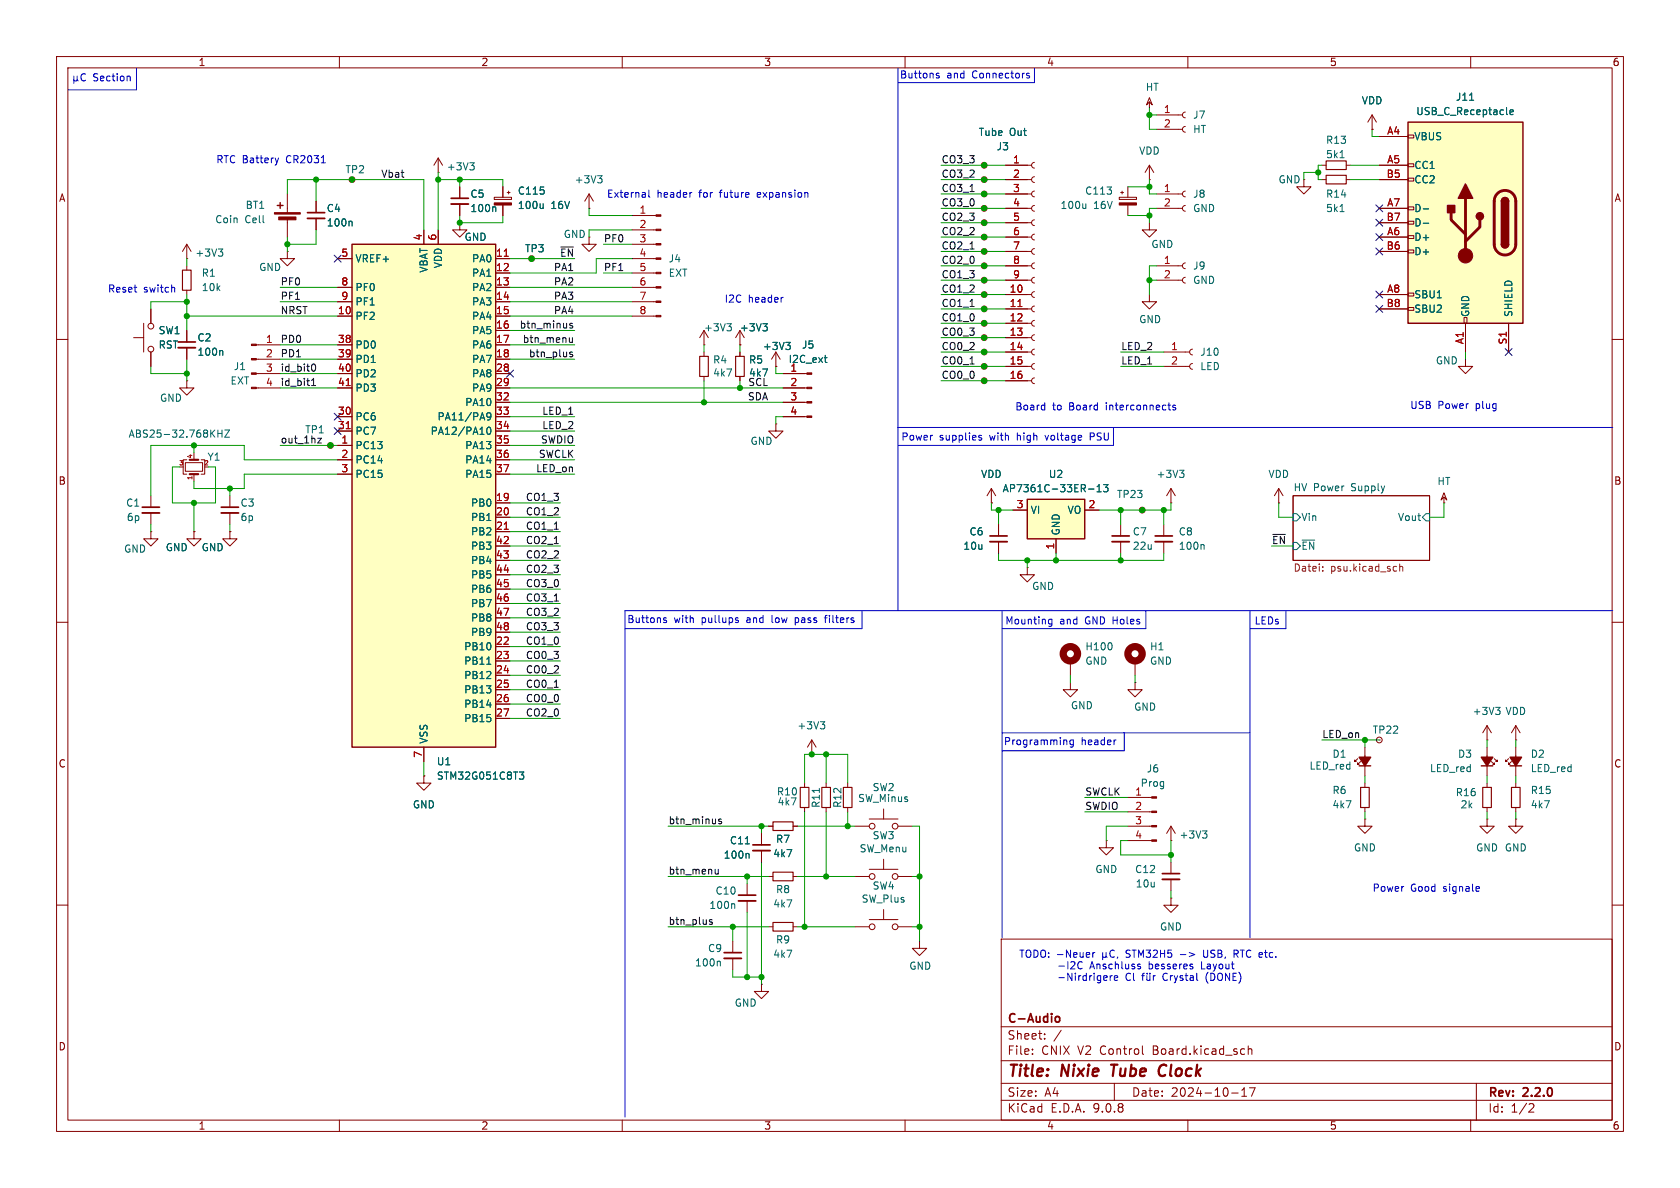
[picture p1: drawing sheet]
<svg xmlns="http://www.w3.org/2000/svg" width="297mm" height="210mm" viewBox="0 0 297 210" stroke-linecap="round" stroke-linejoin="round" font-family="sans-serif">
<g fill="none" stroke="#840000" stroke-width=".18">
<path d="M10 10h277v190h-277zM12 12h273v186h-273zM60 10v2M110 10v2M160 10v2M210 10v2M260 10v2M62.2 31.8h.1M77.5 30.5h.1M77.5 27.9l-.8 1.3M77.5 27.9l.7 1.3M77.5 27.9v2.6"/>
<path d="M81.3 39.4v1.2h1.2l-1.2 1.3-1.3-1.3h1.3M81.3 39.4h.1M81.3 33v2.1M81.3 36.1v2M87.4 34.9h3v.4h-3zM88.9 33v1.9M88.9 36.2v1.9M89.7 34h.5M89.9 33.8v.5M94 45.7h.1M203.2 52.1v1.2h1.3l-1.3 1.3-1.3-1.3h1.3M10 60h2"/>
<path d="M137.2 74.9v1.3h1.2l-1.2 1.3-1.3-1.3h1.3M137.2 74.9h.1M285 60h2M175.3 88.9h.1M175.3 86.4l-.8 1.2M175.3 86.4l.7 1.2M175.3 86.4v2.5M176.5 92.7v2M176.5 95.8v2M228.6 87.6h24.1v11.5h-24.1zM10 110h2M181.6 100.3v1.3h1.3l-1.3 1.3-1.3-1.3h1.3"/>
<path d="M181.6 100.3h.1M285 110h2M10 160h2M177 166h108v32h-108zM285 160h2M60 198v2M110 198v2M160 198v2M177 194.5h108M177 191.5h108M177 187.5h108M177 181.5h108"/>
<path d="M182.5 186.3v.1M182.5 185.5v.1M184.7 183.6v.1M184.7 182.8v.1M187.6 182.1l-1.3 2M197 191.5v3M202 184.9v1.3l.2 .2M210 198v2M217.7 193.2h1.2M219.5 193.8h.9M219.5 192.7l.5-.4v1.5M220.7 184.9v1.5"/>
<path d="M220.7 185.5l.2-.1 .3 .1 .1 .9M220.9 192.3h1l-.7 1.5M260 198v2M261 191.5v6.5M270.5 195.1l.5 .1 .2 .3-1 1.1h1"/>
<circle cx="62.2" cy="31.8" r=".51"/>
<circle cx="94" cy="45.7" r=".51"/>
</g>
<path d="M196.4 188.2h1.2M197 188.2l-.3 2M205 189.9a.68 .68 0 0 0 .9 .2M205.8 188.2a.77 .77 0 0 0-.8 .5" fill="none" stroke="#840000" stroke-width=".4"/>
<path d="M79.8 35.1h3M175 94.7h3.1M186.7 179.8l.4-.1 .2 .3v.4l-.1 .2h-.5" fill="none" stroke="#840000" stroke-width=".3"/>
<path d="M83 28.8h.8l-.4 .5M83.6 29.3l.2 .2v.3l-.2 .2M87.5 36.6l.1 .1v.7M96 36v.9M96 36.7l-.2 .2M228.6 90.8h.6l.7 .6-.7 .7h-.6zM230.2 95.5h2.2M252.1 90.8h.6v1.3h-.6l-.6-.7z" fill="none" stroke="#006464" stroke-width=".18"/>
<path d="M247.4 99.7v1.3M233.8 100.8v.2M233.8 100.2v.1M247.4 100.2l.2-.1 .3 .1 .1 .8" fill="none" stroke="#725600" stroke-width=".18"/>
<path d="M87.4 35.9h3v.3h-3z" fill="#840000" stroke="#840000" stroke-width=".18"/>
<path d="M79.8 36.1h3M175 95.8h3.1" fill="none" stroke="#840000" stroke-width=".33"/>
<path d="M181.6 88.3h10.2v7h-10.2z" fill="#ffffc2"/>
<path d="M181.6 88.3h10.2v7h-10.2z" fill="none" stroke="#840000" stroke-width=".25"/>
<g fill="none" stroke="#840000" stroke-width=".18">
<path d="M203.2 17.3l.5 1.2-.5-.5-.5 .5zM203.2 18v1.1M209.5 19.8l-.3 .2-.2 .3 .2 .4 .3 .1M174 34.3h.1M174 36.8h.1M203.2 31.8h.1M203.2 29.2l-.8 1.3M203.2 29.2l.8 1.3M203.2 29.2v2.6M204.5 20.3h4.5M204.5 22.9h4.5M204.5 34.3h4.5"/>
<path d="M204.5 36.8h4.5M209.5 22.4l-.3 .1-.2 .4 .2 .3 .3 .2M209.5 33.8l-.3 .1-.2 .4 .2 .3 .3 .2M209.5 36.3l-.3 .2-.2 .3 .2 .4 .3 .1M230.5 31.8v1.2h1.3l-1.3 1.3-1.3-1.3h1.3M230.5 31.8h.1M233.7 29.2h.7M233.7 31.8h.7M238 29.2h.8M238 31.8h.8M23.6 59.7h1.8M25.4 57.2v5"/>
<path d="M26.7 54.6v2.6M33 58.4v2.1M26.7 62.2v2.6M33 67.3v1.3h1.3l-1.3 1.3-1.3-1.3h1.3M33 67.3h.1M33 61.5v2M45.3 61h4.2M45.3 63.5h4.2M45.3 66h4.2M45.3 68.6h4.2M58.4 78.7h.1M26.7 94v1.3h-1.3l1.3 1.2 1.2-1.2h-1.2"/>
<path d="M26.7 94h.1M26.7 87.6v2.1M26.7 90.7v2M32.8 81.8h3v1.5h-3zM33 81.3h-.6v2.5h.6M34.3 94v1.3h1.3l-1.3 1.2-1.3-1.2h1.3M34.3 94h.1M34.3 80v1.3M34.3 83.8v1.3M35.6 81.3h.6v2.5h-.6M40.6 94v1.3h1.3l-1.3 1.2-1.2-1.2h1.2M40.6 94h.1"/>
<path d="M40.6 87.6v2.1M40.6 90.7v2M179.1 90.2h2.5M186.7 95.3v2.5M191.8 90.2h2.5M198.1 92.7v2M198.1 95.8v2M201.9 90.2h.1M205.7 92.7v2M205.7 95.8v2M142.2 138.4v.8M143.5 133.4h.1"/>
<path d="M143.5 130.8l-.8 1.3M143.5 130.8l.8 1.3M143.5 130.8v2.6M146 138.4v.8M149.9 138.4v.8M132.1 156.2v2M132.1 159.3v2M134.6 147.3v2.1M134.6 150.4v2M135.9 146.1h.8M135.9 154.9h.8M140.2 146.1h.8"/>
<path d="M140.2 154.9h.8M142.2 142.7v.8M146 142.7v.8M149.9 142.7v.8M151.1 146.1h2.6M151.1 154.9h2.6M153.7 144.8h5M153.7 153.7h5M156.2 143v1.8M156.2 151.9v1.8M158.7 146.1h2.6M158.7 154.9h2.6"/>
<path d="M151.1 163.8h2.6M153.7 162.6h5M156.2 160.8v1.8M158.7 163.8h2.6"/>
<circle cx="174" cy="36.8" r=".51"/>
<circle cx="174" cy="34.3" r=".51"/>
<circle cx="26.7" cy="57.7" r=".51"/>
<circle cx="26.7" cy="61.7" r=".51"/>
<circle cx="58.4" cy="78.7" r=".51"/>
<circle cx="201.9" cy="90.2" r=".51"/>
<circle cx="154.2" cy="146.1" r=".51"/>
<circle cx="154.2" cy="154.9" r=".51"/>
<circle cx="158.2" cy="146.1" r=".51"/>
<circle cx="158.2" cy="154.9" r=".51"/>
<circle cx="154.2" cy="163.8" r=".51"/>
<circle cx="158.2" cy="163.8" r=".51"/>
</g>
<g fill="none" stroke="#006464" stroke-width=".18">
<path d="M236.9 27.9h.7M236.9 37.4h.7M38.5 76v1.3M38.5 76.6h.7M39.2 62l.2 .1v.7M39.2 76v1.3M39.7 76h.9l-.9 1.3h.9M192.4 86.5h1M193.9 86.9h.8M193.9 86l.4-.3v1.2M195.1 85.7h.8l-.4 .5 .3 .1v.5l-.2 .1-.5-.1M212.7 96.3l.2 .1v.7"/>
<path d="M144.9 139.4v.7M145 127.6h.8l-.4 .5M145.6 128.1l.2 .2v.3l-.2 .2M129.7 159.8l.2 .1v.7M131.8 149.2h.7M132.2 150.9l.2 .1v.7"/>
</g>
<path d="M31.5 60.5h3M25.1 89.7h3.1M39.1 89.7h3.1M196.6 94.7h3M204.2 94.7h3.1M130.6 158.2h3M133.1 149.4h3" fill="none" stroke="#840000" stroke-width=".3"/>
<path d="M31.5 61.5h3M25.1 90.7h3.1M39.1 90.7h3.1M196.6 95.8h3M204.2 95.8h3.1M130.6 159.3h3M133.1 150.4h3" fill="none" stroke="#840000" stroke-width=".33"/>
<path d="M234.4 28.4h3.6v1.6h-3.6zM234.4 31h3.6v1.5h-3.6zM141.5 139.2h1.5v3.5h-1.5zM145.3 139.2h1.5v3.5h-1.5zM149.1 139.2h1.5v3.5h-1.5zM136.7 154.2h3.5v1.5h-3.5zM136.7 145.3h3.5v1.5h-3.5z" fill="none" stroke="#840000" stroke-width=".2"/>
<path d="M33.5 83.8h1.6M33.5 81.3h1.6" fill="none" stroke="#840000" stroke-width=".38"/>
<g fill="#840000" stroke="#840000" stroke-width=".18">
<path d="M44.4 60.8h.9v.3h-.9z"/>
<path d="M44.4 63.4h.9v.2h-.9z"/>
<path d="M44.4 65.9h.9v.3h-.9z"/>
<path d="M44.4 68.5h.9v.2h-.9z"/>
</g>
<path d="M62.2 43.2h25.4v88.9h-25.4z" fill="#ffffc2"/>
<path d="M62.2 43.2h25.4v88.9h-25.4z" fill="none" stroke="#840000" stroke-width=".25"/>
<g fill="none" stroke="#840000" stroke-width=".18">
<path d="M174 39.4h.1M177.8 29.2h4.6M177.8 31.8h4.6M177.8 34.3h4.6M177.8 36.8h4.6M177.8 39.4h4.6M182.9 28.7l-.4 .2-.1 .3 .1 .4 .4 .1M182.9 31.2l-.4 .2-.1 .4 .1 .3 .4 .2M182.9 33.8l-.4 .1-.1 .4 .1 .3 .4 .2M182.9 36.3l-.4 .2-.1 .3 .1 .4 .4 .1M182.9 38.9l-.4 .1-.1 .4 .1 .3 .4 .2M203.2 39.4v1.2h1.3l-1.3 1.3-1.3-1.3h1.3"/>
<path d="M59.7 45.7h2.5M59.7 50.8h2.5M59.7 53.3h2.5M59.7 55.9h2.5M74.9 40.6v2.6M77.5 40.6v2.6M87.6 45.7h2.6M87.6 50.8h2.6M87.6 53.3h2.6M87.6 55.9h2.6M87.6 48.3h2.6M87.6 58.4h2.6"/>
<path d="M174 41.9h.1M174 44.5h.1M174 47h.1M174 52.1h.1M174 49.5h.1M174 54.6h.1M174 59.7h.1M174 57.2h.1M177.8 41.9h4.6M177.8 44.5h4.6M177.8 47h4.6M177.8 49.5h4.6"/>
<path d="M177.8 52.1h4.6M177.8 54.6h4.6M177.8 57.2h4.6M177.8 59.7h4.6M182.9 41.4l-.4 .2-.1 .3 .1 .4 .4 .1M182.9 43.9l-.4 .2-.1 .4 .1 .3 .4 .2M182.9 46.5l-.4 .1-.1 .4 .1 .3 .4 .2M182.9 49l-.4 .2-.1 .3 .1 .4 .4 .1M182.9 51.6l-.4 .1-.1 .4 .1 .3 .4 .2M182.9 54.1l-.4 .2-.1 .3 .1 .4 .4 .1M182.9 56.6l-.4 .2-.1 .4 .1 .3 .4 .2M182.9 59.2l-.4 .1-.1 .4 .1 .3 .4 .2"/>
<path d="M204.5 47h4.5M204.5 49.5h4.5M209.5 46.5l-.3 .1-.2 .4 .2 .3 .3 .2M209.5 49l-.3 .2-.2 .3 .2 .4 .3 .1M59.7 61h2.5M59.7 63.5h2.5M59.7 66h2.5M59.7 68.6h2.5M59.7 73.7h2.5M59.7 76.2h2.5M59.7 78.7h2.5M87.6 61h2.6"/>
<path d="M87.6 63.5h2.6M87.6 66h2.6M87.6 68.6h2.6M87.6 73.7h2.6M87.6 76.2h2.6M87.6 78.7h2.6M87.6 71.1h2.6M174 62.2h.1M174 64.8h.1M174 67.3h.1M177.8 62.2h4.6M177.8 64.8h4.6"/>
<path d="M177.8 67.3h4.6M182.9 61.7l-.4 .2-.1 .3 .1 .4 .4 .1M182.9 64.3l-.4 .1-.1 .4 .1 .3 .4 .2M182.9 66.8l-.4 .2-.1 .3 .1 .4 .4 .1M205.7 62.2h4.6M205.7 64.8h4.6M210.8 61.7l-.3 .2-.2 .3 .2 .4 .3 .1M210.8 64.3l-.3 .1-.2 .4 .2 .3 .3 .2M59.7 81.3h2.5M59.7 83.8h2.5M87.6 81.3h2.6M87.6 83.8h2.6"/>
<path d="M87.6 88.9h2.6M87.6 91.4h2.6M87.6 94h2.6M87.6 96.5h2.6M87.6 99.1h2.6M87.6 101.6h2.6M87.6 104.1h2.6M87.6 106.7h2.6M87.6 109.2h2.6M87.6 111.8h2.6M87.6 114.3h2.6M87.6 116.8h2.6"/>
<path d="M87.6 119.4h2.6M74.9 132.1v2.5M87.6 121.9h2.6M87.6 124.5h2.6M87.6 127h2.6M195.6 148.6v1.3h1.2l-1.2 1.2-1.3-1.2h1.3M195.6 148.6h.1M162.6 166.4v1.2h1.2l-1.2 1.3-1.3-1.3h1.3"/>
<circle cx="174" cy="39.4" r=".51"/>
<circle cx="174" cy="54.6" r=".51"/>
<circle cx="174" cy="57.2" r=".51"/>
<circle cx="174" cy="41.9" r=".51"/>
<circle cx="174" cy="59.7" r=".51"/>
<circle cx="174" cy="52.1" r=".51"/>
<circle cx="174" cy="47" r=".51"/>
<circle cx="174" cy="49.5" r=".51"/>
<circle cx="174" cy="44.5" r=".51"/>
<circle cx="174" cy="67.3" r=".51"/>
<circle cx="174" cy="62.2" r=".51"/>
<circle cx="174" cy="64.8" r=".51"/>
</g>
<path d="M89.1 45.3h.8M179.9 54.2h.8M61.2 68.2h.7M61.2 75.8h.7M89.1 93.6h.8" fill="none" stroke="#a90000" stroke-width=".18"/>
<path d="M86.2 75.6l.2-.1a.68 .68 0 0 1 .4 .6 .68 .68 0 0 1-.4 .7l-.2-.1-.1-.4zM86.8 73.5l-.3 .3-.3-.1-.1-.2 .1-.5h.3l.2 .1a.84 .84 0 0 1-.3 1.1h-.2M86.1 117.4h.7M91.8 136.5h.8l-.4 .5 .3 .1 .1 .4-.2 .2h-.4" fill="none" stroke="#006464" stroke-width=".18"/>
<path d="M248.9 21.6h20.3v35.6h-20.3z" fill="#ffffc2"/>
<g fill="none" stroke="#840000" stroke-width=".18">
<path d="M50.8 34.3v3.3M50.8 38.6v3.3M55.9 35.6v2M55.9 38.6v2M81.3 39.4h.1M81.3 33v2.1M81.3 36.1v2M88.9 33v1.9M88.9 36.2v1.9M104.1 36.8h.1M104.1 34.3l-.7 1.3M104.1 34.3l.8 1.3"/>
<path d="M104.1 34.3v2.5M111.8 38.1h4.2M174 29.2h.1M174 31.8h.1M174 34.3h.1M174 36.8h.1M174 39.4h.1M177.8 29.2h3.8M177.8 31.8h3.8M177.8 36.8h3.8M177.8 39.4h3.8M177.8 34.3h3.8"/>
<path d="M197.9 34.9h3v.4h-3zM198.1 34h.5M198.4 33.8v.5M199.4 33v1.9M199.4 36.2v1.9M242.6 22.9h.1M242.6 20.3l-.8 1.3M242.6 20.3l.7 1.3M242.6 20.3v2.6M243.8 24.1h5.1M243.8 29.2h5.1M243.8 31.8h5.1"/>
<path d="M243.8 36.8h5.1M243.8 39.4h5.1M248.9 23.9h1v.5h-1zM248.9 29h1v.5h-1zM248.9 31.5h1v.5h-1zM248.9 36.6h1v.5h-1zM248.9 39.1h1v.5h-1zM26.7 54.6v2.6M33 45.7h.1M33 43.2v2.5M33 47v.8M33 51.3v.8"/>
<path d="M33 58.4v2.1M33 43.2l-.7 1.3M33 43.2l.8 1.3M50.8 44.5v1.2h1.3l-1.3 1.3-1.3-1.3h1.3M50.8 44.5h.1M59.7 45.7h2.5M59.7 50.8h2.5M59.7 53.3h2.5M59.7 55.9h2.5M74.9 40.6v2.6M77.5 40.6v2.6M87.6 45.7h2.6"/>
<path d="M87.6 48.3h2.6M87.6 50.8h2.6M87.6 53.3h2.6M87.6 55.9h2.6M87.6 58.4h2.6M94 45.7h.1M104.1 41.9v1.3h1.3l-1.3 1.3-1.2-1.3h1.2M104.1 41.9h.1M111.8 40.6h4.2M111.8 43.2h4.2M111.8 45.7h4.2M111.8 48.3h4.2"/>
<path d="M111.8 50.8h4.2M111.8 53.3h4.2M111.8 55.9h4.2M124.5 58.4v2.6M124.5 58.4l-.8 1.3M124.5 58.4l.7 1.3M130.8 58.4v2.6M130.8 58.4l-.8 1.3M130.8 58.4l.8 1.3M174 41.9h.1M174 44.5h.1M174 47h.1"/>
<path d="M174 52.1h.1M174 49.5h.1M174 54.6h.1M174 59.7h.1M174 57.2h.1M177.8 41.9h3.8M177.8 44.5h3.8M177.8 52.1h3.8M177.8 54.6h3.8M177.8 47h3.8M177.8 49.5h3.8M177.8 57.2h3.8"/>
<path d="M177.8 59.7h3.8M243.8 41.9h5.1M243.8 44.5h5.1M243.8 52.1h5.1M243.8 54.6h5.1M248.9 41.7h1v.5h-1zM248.9 44.2h1v.5h-1zM248.9 51.8h1v.5h-1zM248.9 54.4h1v.5h-1zM258.8 56.1h.5v1.1h-.5zM259.1 57.2v5M266.7 57.2v5"/>
<path d="M26.7 62.2v2.6M33 61.5v2M59.7 66h2.5M59.7 68.6h2.5M59.7 73.7h2.5M59.7 61h2.5M59.7 63.5h2.5M59.7 76.2h2.5M59.7 78.7h2.5M87.6 66h2.6M87.6 68.6h2.6M87.6 71.1h2.6"/>
<path d="M87.6 73.7h2.6M87.6 61h2.6M87.6 63.5h2.6M87.6 76.2h2.6M87.6 78.7h2.6M124.5 61h.1M124.5 62.2v.8M124.5 66.5v.8M130.8 61h.1M130.8 62.2v.8M130.8 66.5v.8M137.2 64.8h.1"/>
<path d="M137.2 62.2l-.8 1.3M137.2 62.2l.7 1.3M137.2 62.2v2.6M138.4 66h4.2M138.4 68.6h4.2M138.4 71.1h4.2M138.4 73.7h4.2M174 62.2h.1M174 64.8h.1M174 67.3h.1M177.8 62.2h3.8M177.8 64.8h3.8"/>
<path d="M177.8 67.3h3.8M259.1 63.5v1.3h1.2l-1.2 1.2-1.3-1.2h1.3M34.3 94h.1M40.6 94h.1M59.7 81.3h2.5M59.7 83.8h2.5M87.6 81.3h2.6M87.6 83.8h2.6M87.6 88.9h2.6M87.6 91.4h2.6M87.6 94h2.6M87.6 96.5h2.6"/>
<path d="M87.6 99.1h2.6M175.3 88.9h.1M176.5 92.7v2M176.5 95.8v2M179.1 90.2h2.5M186.7 95.3v2.5M191.8 90.2h2.5M207 88.9h.1M207 86.4l-.8 1.2M207 86.4l.8 1.2M207 86.4v2.5M226.1 88.9h.1"/>
<path d="M226.1 86.4l-.8 1.2M226.1 86.4l.7 1.2M226.1 86.4v2.5M255.3 87.1l.5 1.3-.5-.5-.5 .5zM255.3 87.9v1M255.3 88.9h.1M87.6 101.6h2.6M87.6 104.1h2.6M87.6 106.7h2.6M87.6 109.2h2.6M87.6 111.8h2.6M87.6 114.3h2.6"/>
<path d="M87.6 116.8h2.6M87.6 119.4h2.6M189.2 116.8v2.6M200.7 116.8v2.6M74.9 137.2v1.2h1.3l-1.3 1.3-1.2-1.3h1.2M74.9 137.2h.1M74.9 132.1v2.5M87.6 121.9h2.6M87.6 124.5h2.6M87.6 127h2.6M189.2 120.7v1.2h1.3l-1.3 1.3-1.2-1.3h1.2M200.7 120.7v1.2h1.2l-1.2 1.3-1.3-1.3h1.3"/>
<path d="M200.7 120.7h.1M240 134.1l-.5 .5v-.2v.2h.3M240.5 134.6l-.5 .5v-.2v.2h.3M241.3 132.1v5.1M241.3 138.4v.8M243.8 130.8h.1M262.9 130.8h.1M262.9 128.3v2.5M262.9 132.1v5.1M262.9 138.4v.8M262.9 128.3l-.8 1.2M262.9 128.3l.8 1.2"/>
<path d="M263.7 134.6l.5 .5v-.2v.2h-.3M264.2 134.1l.5 .5v-.2v.2h-.3M266.7 134.1l-.5 .5v-.2v.2h.2M267.2 134.6l-.5 .5v-.2v.2h.3M268 130.8h.1M268 128.3l-.8 1.2M268 128.3l.7 1.2M268 128.3v2.5M268 132.1v5.1M268 138.4v.8M134.6 147.3v2.1M134.6 150.4v2"/>
<path d="M135.9 146.1h.8M140.2 146.1h.8M199.4 141h4.2M199.4 143.5h4.2M199.4 146.1h4.2M199.4 148.6h4.2M207 148.6h.1M207 158.8v1.2h1.3l-1.3 1.3-1.3-1.3h1.3M207 158.8h.1M207 146.1v2.5M207 152.4v2M207 155.4v2.1"/>
<path d="M207 146.1l-.8 1.2M207 146.1l.8 1.2M241.3 144.8v1.3h1.3l-1.3 1.2-1.3-1.2h1.3M241.3 144.8h.1M241.3 142.7v.8M262.9 144.8v1.3h1.3l-1.3 1.2-1.3-1.2h1.3M262.9 144.8h.1M262.9 142.7v.8M268 144.8v1.3h1.2l-1.2 1.2-1.3-1.2h1.3M268 144.8h.1M268 142.7v.8M129.5 166.4v2"/>
<path d="M129.5 169.4v2.1M134.6 174v1.3h-1.3l1.3 1.2 1.3-1.2h-1.3M134.6 174h.1M135.9 163.8h.8M140.2 163.8h.8"/>
<circle cx="174" cy="29.2" r=".51"/>
<circle cx="174" cy="31.8" r=".51"/>
<circle cx="243.8" cy="130.8" r=".51"/>
</g>
<path d="M49 36.3h1M49.5 35.8v1M248.9 21.6h20.3v35.6h-20.3zM265.4 35.6a.64 .64 0 0 1 .7-.7 .64 .64 0 0 1 .6 .7M265.4 43.2a.64 .64 0 0 0 .7 .6 .64 .64 0 0 0 .6-.6M240.3 135.4h2M261.9 135.4h2M267 135.4h2" fill="none" stroke="#840000" stroke-width=".25"/>
<path d="M256.5 37.6v1.3l2.6 2.5M259.1 35.1v10.1M261.6 38.9v1.2l-2.5 2.6M264.7 34.2a1.91 1.91 0 0 1 2.1-.4 1.91 1.91 0 0 1 1.2 1.8v7.6a1.91 1.91 0 0 1-1.9 1.9 1.91 1.91 0 0 1-1.9-1.9v-7.8l.1-.6z" fill="none" stroke="#840000" stroke-width=".51"/>
<g fill="#840000" stroke="#840000" stroke-width=".25">
<path d="M265.4 35.6h1.3v7.6h-1.3z"/>
<path d="M265.6 35.1a.64 .64 0 0 1 .7-.1 .64 .64 0 0 1 .4 .6h-1.3z"/>
<path d="M265.4 43.2h1.3a.64 .64 0 0 1-.6 .6 .64 .64 0 0 1-.7-.6z"/>
<path d="M259.1 32.5l1.2 2.6h-2.5z"/>
<path d="M255.9 36.3h1.3v1.3h-1.3z"/>
<path d="M240.3 133.9h2l-1 1.5z"/>
<path d="M261.9 133.9h2l-1 1.5z"/>
<path d="M267 133.9h2l-1 1.5z"/>
<circle cx="261.6" cy="38.2" r=".63"/>
</g>
<g fill="#840000" stroke="#840000" stroke-width=".18">
<path d="M197.9 35.9h3v.3h-3z"/>
<path d="M203.6 140.8h.9v.3h-.9z"/>
<path d="M203.6 143.4h.9v.2h-.9z"/>
<path d="M203.6 145.9h.9v.3h-.9z"/>
<path d="M203.6 148.5h.9v.2h-.9z"/>
<path d="M48.5 37.6h4.6v.2h-4.6z"/>
<path d="M49.3 38.4h3v.5h-3z"/>
<path d="M116 38h.8v.2h-.8z"/>
<path d="M116 40.5h.8v.3h-.8z"/>
<path d="M116 43.1h.8v.2h-.8z"/>
<path d="M116 45.6h.8v.2h-.8z"/>
<path d="M116 48.1h.8v.3h-.8z"/>
<path d="M116 50.7h.8v.2h-.8z"/>
<path d="M116 53.2h.8v.3h-.8z"/>
<path d="M116 55.8h.8v.2h-.8z"/>
<path d="M142.6 65.9h.9v.3h-.9z"/>
<path d="M142.6 68.5h.9v.2h-.9z"/>
<path d="M142.6 71h.9v.2h-.9z"/>
<path d="M142.6 73.5h.9v.3h-.9z"/>
<circle cx="259.1" cy="45.2" r="1.27"/>
</g>
<g fill="none" stroke="#006464" stroke-width=".18">
<path d="M259.8 17.7h.7M266.9 19.8l.6-.1v-.2l-.4-.1-.2 .2 .1 .6h.5M62.1 39.1l.1 .2v.6M87.5 36.6l.1 .1v.7M96 36v.9M96 36.7l-.2 .2M105.7 31.1h.7l-.4 .4M106.2 31.5l.2 .3v.3l-.2 .2M192 36v.9M192 36.7l-.2 .2M251.6 36.9h1M251.6 39.5h1"/>
<path d="M38.6 44h.8l-.4 .5M39.1 44.5l.3 .2v.3l-.3 .3M128.5 57.2h.8l-.4 .5M129.1 57.7l.2 .2v.3l-.2 .3M134.9 57.2h.7l-.4 .5M135.4 57.7l.2 .2v.3l-.2 .3M39.2 62l.2 .1v.7M86.2 75.6l.2-.1a.68 .68 0 0 1 .4 .6 .68 .68 0 0 1-.4 .7l-.2-.1-.1-.4zM86.8 73.5l-.3 .3-.3-.1-.1-.2 .1-.5h.3l.2 .1a.84 .84 0 0 1-.3 1.1h-.2M138.9 60.5h.8l-.4 .5M139.5 61l.2 .2v.4l-.2 .2M145.7 63.2h.5"/>
<path d="M146 64l.2 .1M192.4 86.5h1M193.9 86.9h.8M193.9 86l.4-.3v1.2M195.1 85.7h.8l-.4 .5 .3 .1v.5l-.2 .1-.5-.1M208.5 83.1h.8l-.4 .5M209.1 83.6l.2 .3v.3l-.2 .2M86.1 117.4h.7M196.5 113.9v.7M91.8 136.5h.8l-.4 .5 .3 .1 .1 .4-.2 .2h-.4M264.4 125h.8l-.4 .5M264.9 125.5l.3 .3v.3l-.3 .2"/>
<path d="M131.8 149.2h.7M132.2 150.9l.2 .1v.7M212.6 146.9h.8l-.5 .5M213.1 147.4l.3 .2v.3l-.3 .3M127.2 169.9l.1 .2v.7"/>
</g>
<path d="M32.3 47.8h1.5v3.5h-1.5zM123.7 63h1.5v3.5h-1.5zM130 63h1.6v3.5h-1.6zM240.5 139.2h1.6v3.5h-1.6zM262.1 139.2h1.6v3.5h-1.6zM267.2 139.2h1.5v3.5h-1.5zM136.7 163.1h3.5v1.5h-3.5z" fill="none" stroke="#840000" stroke-width=".2"/>
<path d="M54.4 37.6h3M205.5 154.4h3M128 168.4h3.1" fill="none" stroke="#840000" stroke-width=".3"/>
<path d="M54.4 38.6h3M205.5 155.4h3M128 169.4h3.1" fill="none" stroke="#840000" stroke-width=".33"/>
<g fill="none" stroke="#840000" stroke-width="1.3">
<circle cx="189.2" cy="115.6" r="1.27"/>
<circle cx="200.7" cy="115.6" r="1.27"/>
</g>
<path d="M101.2 59.7v.8M101.2 57.2l-.3-.1-.2 .2 .1 .2 .4 .1v.3h-.5M55.1 68.2h.7M55.1 67.2l.3-.3v1.3M55.3 64.4l.1-.1a.68 .68 0 0 1 .4 .7 .68 .68 0 0 1-.4 .6h-.1M56.2 77.5h.6l-.6 .8h.6M100.7 60.4l.1 .1 .4-.1M101.2 62.3l-.3-.1-.2 .2 .1 .2 .4 .1v.3h-.5M126.4 154.3l.2 .2 .4-.1M127 153.7v.8M127.5 144.8h-.3l-.2 .2 .1 .1 .4 .2v.3h-.5M125.9 162.6h-.3l-.2 .1 .1 .2 .4 .1v.3h-.5" fill="none" stroke="#0f0f0f" stroke-width=".18"/>
<g fill="none" stroke="#0000c2" stroke-width=".18">
<path d="M13 13.5v1.2M13 14.1l.2 .2h.3l.1-.2M13.6 14.1l.2 .2M13.6 13.5v.6M15.1 13.2a.6 .6 0 0 0-.8 .4 .6 .6 0 0 0 .6 .7l.2-.1M22.7 13.5l.3 .1v.7M24.1 12.1v3.8h-12M158.7 12.1v95.9M165.5 13.2l.6 .3-.2 .3-.4-.1M166 13l-.3-.1-.2 .2M181.5 13.3l.5 .1v.2l-.2 .2-.3-.1M181.5 13h.5"/>
<path d="M182.9 12.1v2.5h-24.2M49.2 27.9l-.3 .9M56.8 28.8h.7M114.7 33.6v1.1l.2 .2M122.2 34h.1M30.7 50.8l.2 .2v.6M138.3 52.6h.2M158.7 75.6h126.4M173.1 77.3l.4 .1 .1 .2-.2 .2-.4-.1M173.1 77h.4M184.6 71.6l.1 .1M184.7 71.2v1.3"/>
<path d="M184.7 72.4l-.1 .1M192.7 77.2h.5M193.2 76.5h-.5v1.3M196.8 75.6v3.1h-38.1M206.5 71.6h.5M206.8 72.5h.2M207.8 71.7l-.3-.1-.2 .2 .1 .2 .4 .1v.3h-.5M117.3 109.5l.6 .3-.2 .3-.4-.1M117.8 109.3l-.3-.1-.2 .2M130.2 109.6l.3 .1v.2l-.1 .2h-.3M130.2 109.2l.3 .1M140.6 109.2v1.3"/>
<path d="M140.6 110l.1 .1M140.7 109.2l-.1 .1M145.7 109.2h.5M146.2 108.8l-.3 .2v1.1M152.4 108v3.1h-41.9M177.2 108v57.7M185.4 110.2l.2 .1h.4M186 109.5v1l-.3 .2h-.3M186 109.5h-.4l-.2 .1M202.6 108v3.1h-25.4M221 108v57.7M227.3 108v3.1h-6.3"/>
<path d="M285.1 108h-174.6v89.5M177.2 129.5h43.8M188.4 130.8l.2 .2v.6M189.8 130.8v1l-.3 .3-.3-.1M189.8 130.9l-.4-.1-.3 .2 .2 .6h.5M197.2 130.8h.1M198.8 129.5v3.2h-21.6M261.4 156.7l.1 .3-.6 .1M261.5 157.5l-.1 .1M191.3 171.2l-.2 .1M193.2 168.4v.8M193.6 168.4l-.4 .2"/>
<path d="M194.9 168.4v1.3M194.9 169l.2 .2h.3l.1-.2M195.5 169l.2 .2M195.5 168.4v.6M196.3 172.5v.8M196.6 172.5l-.3 .2M197 168.1a.6 .6 0 0 0-.8 .4 .6 .6 0 0 0 .6 .7l.2-.1M197 172.9l.6-.1-.1-.3h-.3l-.2 .2 .1 .6h.4M197.6 169.2l-.1 .2M201.6 170.9v.3M201.8 172.5h.5M202.3 172l-.3 .2v1.1"/>
<path d="M202.7 172.5l.1 .8h.3l.2-.1M202.8 172v.2M203.3 172.5v.8M203.9 172.5v.8M204.3 172.5l-.4 .2M205.8 172.1l-.2 .5 .2 .7M212.4 170v1.3h.6M212.8 168v1l.2 .2M213.3 172.4v.9l.3 .5M218.2 168.6h.4M218.5 168.6l.4 .6M218.6 168h-.4v1.2"/>
</g>
<g fill="none" stroke="#009600" stroke-width=".18">
<path d="M203.2 19.1v3.8h1.3M50.8 34.3v-2.5h24.1v8.8M55.9 31.8v3.8M77.5 31.8h11.4v1.2M77.5 30.5v10.1M81.3 38.1v1.3h7.6v-1.3M81.3 31.8v1.2M104.1 36.8v1.3h7.7M166.4 31.8h11.4M166.4 29.2h11.4M166.4 34.3h11.4M166.4 36.8h11.4"/>
<path d="M166.4 39.4h11.4M199.4 38.1h3.8M199.4 33h3.8M203.2 31.8v2.5h1.3M203.2 20.3h1.3M204.5 36.8h-1.3v2.6M233 30.5h-2.5v1.3M233.7 29.2h-.7v2.6h.7M238.8 31.8h5M238.8 29.2h5M242.6 22.9v1.2h1.2M33 55.9h26.7"/>
<path d="M33 53.3h-6.3v1.3M33 45.7v1.3M33 52.1v6.3M49.5 53.3h10.2M49.5 50.8h10.2M50.8 41.9v2.6M55.9 40.6v2.6h-5.1M90.2 55.9h21.6M90.2 53.3h21.6M90.2 50.8h21.6M90.2 58.4h11.4M90.2 45.7h11.4"/>
<path d="M106.7 43.2h5.1M106.7 48.3h5.1M111.8 45.7h-6.4v2.6h-15.2M111.8 40.6h-7.7v1.3M166.4 57.2h11.4M166.4 49.5h11.4M166.4 47h11.4M166.4 52.1h11.4M166.4 59.7h11.4M166.4 54.6h11.4M166.4 41.9h11.4M166.4 44.5h11.4"/>
<path d="M203.2 49.5h1.3M204.5 47h-1.3v5.1M26.7 64.8v1.2h6.3M33 63.5v3.8M34.3 78.7v1.3M49.5 68.6h10.2M49.5 63.5h10.2M49.5 78.7h10.2M49.5 61h10.2M49.5 66h10.2M90.2 71.1h48.2M90.2 68.6h48.2"/>
<path d="M90.2 76.2h11.4M90.2 73.7h11.4M90.2 63.5h11.4M90.2 78.7h11.4M90.2 61h11.4M124.5 61v1.2M124.5 67.3v3.8M130.8 61v1.2M130.8 67.3v1.3M137.2 64.8v1.2h1.2M138.4 73.7h-1.2v1.2M166.4 64.8h11.4"/>
<path d="M166.4 67.3h11.4M166.4 62.2h11.4M198.1 64.8h7.6M198.1 62.2h7.6M259.1 62.2v1.3M26.7 92.7v1.3M31.7 82.6h-1.2v6.3h7.6v-6.3h-1.3M34.3 88.9v5.1M40.6 86.4v1.2M40.6 92.7v1.3M59.7 83.8h-16.5v2.6h-8.9v-1.3M59.7 81.3h-16.5v-2.6h-16.5v8.9"/>
<path d="M90.2 91.4h8.9M90.2 99.1h8.9M90.2 81.3h11.4M90.2 88.9h8.9M90.2 83.8h11.4M90.2 94h8.9M90.2 96.5h8.9M175.3 88.9v1.3h3.8M176.5 90.2v2.5M176.5 97.8v1.3h29.2v-1.3M181.6 99.1v1.2M186.7 97.8v1.3"/>
<path d="M198.1 90.2v2.5M198.1 97.8v1.3M205.7 90.2v2.5M207 88.9v1.3h-12.7M224.8 96.5h3.8M226.1 88.9v2.5h2.5M255.3 88.9v2.5h-2.6M90.2 119.4h8.9M90.2 101.6h8.9M90.2 106.7h8.9M90.2 104.1h8.9M90.2 116.8h8.9"/>
<path d="M90.2 109.2h8.9M90.2 111.8h8.9M90.2 114.3h8.9M189.2 119.4v1.3M200.7 119.4v1.3M74.9 134.6v2.6M90.2 127h8.9M90.2 121.9h8.9M90.2 124.5h8.9M142.2 138.4v-5h7.7v5M146 133.4v5M233.7 130.8h10.1"/>
<path d="M241.3 130.8v1.3M241.3 137.2v1.2M262.9 130.8v1.3M262.9 137.2v1.2M268 130.8v1.3M268 137.2v1.2M118.1 146.1h17.8M118.1 154.9h17.8M132.1 154.9v1.3M134.6 146.1v1.2M134.6 152.4v21.6M141 146.1h10.1"/>
<path d="M141 154.9h10.1M142.2 143.5v20.3M146 143.5v11.4M149.9 143.5v2.6M161.3 146.1h1.3v20.3M161.3 154.9h1.3M191.8 141h7.6M191.8 143.5h7.6M199.4 146.1h-3.8v2.5M199.4 148.6h-1.3v2.5h8.9M207 148.6v3.8M207 157.5v1.3"/>
<path d="M241.3 143.5v1.3M262.9 143.5v1.3M268 143.5v1.3M118.1 163.8h17.8M129.5 171.5v1.2h5.1M129.5 163.8v2.6M132.1 161.3v11.4M141 163.8h10.1M161.3 163.8h1.3"/>
</g>
<g fill="none" stroke="#000084" stroke-width=".18">
<path d="M243.2 36.2l1.2 1.2M243.2 38.8l1.2 1.2M244.4 36.2l-1.2 1.2M244.4 38.8l-1.2 1.2M59.1 45.1l1.2 1.2M60.3 45.1l-1.2 1.2M243.2 43.8l1.2 1.3M243.2 54l1.2 1.2M243.2 41.3l1.2 1.2M243.2 51.5l1.2 1.2M244.4 43.8l-1.2 1.3M244.4 54l-1.2 1.2"/>
<path d="M244.4 41.3l-1.2 1.2M244.4 51.5l-1.2 1.2M59.1 75.6l1.2 1.2M59.1 73.1l1.2 1.2M60.3 75.6l-1.2 1.2M60.3 73.1l-1.2 1.2M89.6 65.4l1.2 1.2M90.8 65.4l-1.2 1.2M266.1 61.6l1.2 1.2M267.3 61.6l-1.2 1.2"/>
</g>
<path d="M89.1 45.3h.8M179.9 54.2h.8M61.2 68.2h.7M61.2 75.8h.7M89.1 93.6h.8" fill="none" stroke="#a90000" stroke-width=".18"/>
<g fill="#009600" stroke="#009600" stroke-width=".18">
<circle cx="62.2" cy="31.8" r=".46"/>
<circle cx="55.9" cy="31.8" r=".46"/>
<circle cx="33" cy="53.3" r=".46"/>
<circle cx="50.8" cy="43.2" r=".46"/>
<circle cx="142.2" cy="163.8" r=".46"/>
<circle cx="132.1" cy="154.9" r=".46"/>
<circle cx="134.6" cy="172.7" r=".46"/>
<circle cx="132.1" cy="172.7" r=".46"/>
<circle cx="134.6" cy="146.1" r=".46"/>
<circle cx="129.5" cy="163.8" r=".46"/>
<circle cx="58.4" cy="78.7" r=".46"/>
<circle cx="34.3" cy="88.9" r=".46"/>
<circle cx="40.6" cy="86.4" r=".46"/>
<circle cx="34.3" cy="78.7" r=".46"/>
<circle cx="33" cy="55.9" r=".46"/>
<circle cx="33" cy="66" r=".46"/>
<circle cx="162.6" cy="154.9" r=".46"/>
<circle cx="162.6" cy="163.8" r=".46"/>
<circle cx="143.5" cy="133.4" r=".46"/>
<circle cx="146" cy="133.4" r=".46"/>
<circle cx="149.9" cy="146.1" r=".46"/>
<circle cx="146" cy="154.9" r=".46"/>
<circle cx="130.8" cy="68.6" r=".46"/>
<circle cx="124.5" cy="71.1" r=".46"/>
<circle cx="81.3" cy="31.8" r=".46"/>
<circle cx="77.5" cy="31.8" r=".46"/>
<circle cx="94" cy="45.7" r=".46"/>
<circle cx="81.3" cy="39.4" r=".46"/>
<circle cx="174" cy="67.3" r=".46"/>
<circle cx="198.1" cy="90.2" r=".46"/>
<circle cx="198.1" cy="99.1" r=".46"/>
<circle cx="186.7" cy="99.1" r=".46"/>
<circle cx="174" cy="54.6" r=".46"/>
<circle cx="174" cy="59.7" r=".46"/>
<circle cx="174" cy="62.2" r=".46"/>
<circle cx="174" cy="57.2" r=".46"/>
<circle cx="176.5" cy="90.2" r=".46"/>
<circle cx="201.9" cy="90.2" r=".46"/>
<circle cx="203.2" cy="20.3" r=".46"/>
<circle cx="203.2" cy="38.1" r=".46"/>
<circle cx="203.2" cy="33" r=".46"/>
<circle cx="174" cy="29.2" r=".46"/>
<circle cx="174" cy="31.8" r=".46"/>
<circle cx="174" cy="34.3" r=".46"/>
<circle cx="174" cy="36.8" r=".46"/>
<circle cx="241.3" cy="130.8" r=".46"/>
<circle cx="207" cy="151.1" r=".46"/>
<circle cx="174" cy="64.8" r=".46"/>
<circle cx="174" cy="52.1" r=".46"/>
<circle cx="174" cy="49.5" r=".46"/>
<circle cx="181.6" cy="99.1" r=".46"/>
<circle cx="174" cy="47" r=".46"/>
<circle cx="174" cy="41.9" r=".46"/>
<circle cx="174" cy="44.5" r=".46"/>
<circle cx="174" cy="39.4" r=".46"/>
<circle cx="203.2" cy="49.5" r=".46"/>
<circle cx="233" cy="30.5" r=".46"/>
<circle cx="205.7" cy="90.2" r=".46"/>
</g>
<g font-size="2.8" fill="#840000">
<text x="178" y="190.9">Title:</text>
<text x="187.7" y="190.9">Nixie</text>
<text x="197.3" y="190.9">Tube</text>
<text x="206.5" y="190.9">Clock</text>
</g>
<g font-size="2.1" fill="#840000">
<text x="178" y="184">Sheet:</text>
<text x="178" y="181.2">C-Audio</text>
<text x="178" y="186.7">File:</text>
<text x="184.1" y="186.7">CNIX</text>
<text x="190.6" y="186.7">V2 Control</text>
<text x="204.1" y="186.7">Board.kicad_sch</text>
<text x="178" y="196.9">KiCad</text>
<text x="178" y="194.1">Size:</text>
<text x="184.7" y="194.1">A4</text>
<text x="185.7" y="196.9">E.D.A.</text>
<text x="193.3" y="196.9">9.0.8</text>
<text x="200" y="194.1">Date:</text>
<text x="207" y="194.1">2024-10-17</text>
<text x="263" y="194.3">Rev:</text>
<text x="263" y="196.9">Id:</text>
<text x="267.1" y="196.9">1/2</text>
<text x="269.4" y="194.3">2.2.0</text>
</g>
<g font-size="1.8" fill="#840000">
<text x="35" y="11.9">1</text>
<text x="85" y="11.9">2</text>
<text x="135" y="11.9">3</text>
<text x="185" y="11.9">4</text>
<text x="235" y="11.9">5</text>
<text x="285" y="11.9">6</text>
<text x="10.3" y="35.9">A</text>
<text x="285.3" y="35.9">A</text>
<text x="10.3" y="85.9">B</text>
<text x="285.3" y="85.9">B</text>
<text x="10.3" y="135.9">C</text>
<text x="285.3" y="135.9">C</text>
<text x="10.3" y="185.9">D</text>
<text x="285.3" y="185.9">D</text>
<text x="35" y="199.9">1</text>
<text x="85" y="199.9">2</text>
<text x="135" y="199.9">3</text>
<text x="185" y="199.9">4</text>
<text x="235" y="199.9">5</text>
<text x="285" y="199.9">6</text>
</g>
<g font-size="1.8" fill="#0000c2">
<text x="16.4" y="14.6">Section</text>
<text x="159" y="14.1">Buttons</text>
<text x="167.4" y="14.1">and</text>
<text x="172" y="14.1">Connectors</text>
<text x="38.1" y="29.1">RTC Battery</text>
<text x="50.7" y="29.1">CR2031</text>
<text x="107.2" y="35.2">External</text>
<text x="116.1" y="35.2">header</text>
<text x="123.7" y="35.2">for</text>
<text x="127.5" y="35.2">future</text>
<text x="134.3" y="35.2">expansion</text>
<text x="19" y="51.9">Reset</text>
<text x="25.4" y="51.9">switch</text>
<text x="128" y="53.7">I2C</text>
<text x="132.3" y="53.7">header</text>
<text x="179.4" y="72.7">Board</text>
<text x="186.1" y="72.7">to</text>
<text x="189.1" y="72.7">Board</text>
<text x="195.8" y="72.7">interconnects</text>
<text x="249.2" y="72.5">USB</text>
<text x="254.2" y="72.5">Power</text>
<text x="261" y="72.5">plug</text>
<text x="159.3" y="78.1">Power</text>
<text x="166" y="78.1">supplies</text>
<text x="175.1" y="78.1">with</text>
<text x="180.1" y="78.1">high</text>
<text x="185.3" y="78.1">voltage</text>
<text x="193.3" y="78.1">PSU</text>
<text x="110.8" y="110.3">Buttons</text>
<text x="119.2" y="110.3">with</text>
<text x="124.1" y="110.3">pullups</text>
<text x="132.3" y="110.3">and</text>
<text x="136.9" y="110.3">low</text>
<text x="141.2" y="110.3">pass</text>
<text x="146.7" y="110.3">filters</text>
<text x="177.6" y="110.6">Mounting</text>
<text x="187.3" y="110.6">and</text>
<text x="191.9" y="110.6">GND Holes</text>
<text x="221.7" y="110.6">LEDs</text>
<text x="177.4" y="131.9">Programming</text>
<text x="191.1" y="131.9">header</text>
<text x="242.6" y="157.8">Power</text>
<text x="249.4" y="157.8">Good</text>
<text x="255.2" y="157.8">signale</text>
<text x="180.1" y="169.5">TODO: -Neuer</text>
<text x="187.2" y="171.6">-I2C</text>
<text x="187.2" y="173.6">-Nirdrigere</text>
<text x="193" y="171.6">Anschluss</text>
<text x="199.3" y="173.6">Cl</text>
<text x="199.3" y="169.5">STM32H5</text>
<text x="203.6" y="171.6">besseres</text>
<text x="206.3" y="173.6">Crystal</text>
<text x="209.1" y="169.5">-&gt;</text>
<text x="213" y="171.6">Layout</text>
<text x="213.4" y="169.5">USB,</text>
<text x="214" y="173.6">(DONE)</text>
<text x="219" y="169.5">RTC etc.</text>
</g>
<g font-size="1.8" fill="#006464">
<text x="202.5" y="16.3">HT</text>
<text x="210.8" y="21.2">J7</text>
<text x="210.8" y="23.7">HT</text>
<text x="240.7" y="18.6">VDD</text>
<text x="250.3" y="20.5">USB_C_Receptacle</text>
<text x="257.3" y="18">J11</text>
<text x="172.9" y="24.2">Tube</text>
<text x="176.1" y="26.8">J3</text>
<text x="178.5" y="24.2">Out</text>
<text x="201.3" y="27.5">VDD</text>
<text x="234.3" y="28.2">5k1</text>
<text x="234.3" y="25.6">R13</text>
<text x="249.9" y="25">VBUS</text>
<text x="61" y="30.8">TP2</text>
<text x="78.9" y="30.3">+3V3</text>
<text x="83.1" y="35.2">C5</text>
<text x="91.4" y="34.6">C115</text>
<text x="101.5" y="32.6">+3V3</text>
<text x="191.7" y="34.6">C113</text>
<text x="210.8" y="35.2">J8</text>
<text x="225.9" y="32.6">GND</text>
<text x="234.3" y="35.2">R14</text>
<text x="249.9" y="30.1">CC1</text>
<text x="249.9" y="32.6">CC2</text>
<text x="37.9" y="39.7">Coin</text>
<text x="43.3" y="39.7">Cell</text>
<text x="43.3" y="37.1">BT1</text>
<text x="57.7" y="37.7">C4</text>
<text x="57.7" y="40.2">100n</text>
<text x="83.1" y="37.7">100n</text>
<text x="91.4" y="37.1">100u</text>
<text x="97.4" y="37.1">16V</text>
<text x="187.4" y="37.1">100u</text>
<text x="193.3" y="37.1">16V</text>
<text x="210.8" y="37.7">GND</text>
<text x="234.3" y="37.7">5k1</text>
<text x="249.9" y="37.7">D-</text>
<text x="249.9" y="40.2">D-</text>
<text x="34.4" y="45.6">+3V3</text>
<text x="62.7" y="46.6">VREF+</text>
<text x="78.3" y="47.5" transform="rotate(-90 78.3 47.5)">VDD</text>
<text x="82" y="42.8">GND</text>
<text x="83.4" y="46.6">PA0</text>
<text x="92.7" y="44.8">TP3</text>
<text x="99.6" y="42.3">GND</text>
<text x="118.1" y="46.6">J4</text>
<text x="203.4" y="44">GND</text>
<text x="210.8" y="47.9">J9</text>
<text x="249.9" y="42.8">D+</text>
<text x="249.9" y="45.3">D+</text>
<text x="35.6" y="49.1">R1</text>
<text x="35.6" y="51.7">10k</text>
<text x="45.7" y="48.1">GND</text>
<text x="62.7" y="51.7">PF0</text>
<text x="75.8" y="48.3" transform="rotate(-90 75.8 48.3)">VBAT</text>
<text x="83.4" y="49.1">PA1</text>
<text x="83.4" y="51.7">PA2</text>
<text x="118.1" y="49.1">EXT</text>
<text x="210.8" y="50.4">GND</text>
<text x="249.9" y="52.9">SBU1</text>
<text x="27.9" y="59.3">SW1</text>
<text x="62.7" y="54.2">PF1</text>
<text x="62.7" y="56.7">PF2</text>
<text x="83.4" y="54.2">PA3</text>
<text x="83.4" y="56.7">PA4</text>
<text x="83.4" y="59.3">PA5</text>
<text x="124.4" y="58.8">+3V3</text>
<text x="130.7" y="58.8">+3V3</text>
<text x="201.3" y="57.3">GND</text>
<text x="249.9" y="55.5">SBU2</text>
<text x="259.9" y="56.1" transform="rotate(-90 259.9 56.1)">GND</text>
<text x="267.6" y="56.1" transform="rotate(-90 267.6 56.1)">SHIELD</text>
<text x="27.9" y="61.8">RST</text>
<text x="34.8" y="60.6">C2</text>
<text x="34.8" y="63.1">100n</text>
<text x="41.2" y="65.6">J1</text>
<text x="62.7" y="61.8">PD0</text>
<text x="62.7" y="64.4">PD1</text>
<text x="83.4" y="61.8">PA6</text>
<text x="83.4" y="64.4">PA7</text>
<text x="126" y="64.5">R4</text>
<text x="132.3" y="64.5">R5</text>
<text x="134.8" y="62.1">+3V3</text>
<text x="139.3" y="64.4">I2C_ext</text>
<text x="141.7" y="61.8">J5</text>
<text x="212.1" y="65.6">LED</text>
<text x="212.1" y="63.1">J10</text>
<text x="253.7" y="64.6">GND</text>
<text x="28.2" y="71.2">GND</text>
<text x="40.7" y="68.2">EXT</text>
<text x="62.7" y="66.9">PD2</text>
<text x="62.7" y="69.4">PD3</text>
<text x="82.1" y="72">PA10</text>
<text x="83.4" y="66.9">PA8</text>
<text x="83.4" y="69.4">PA9</text>
<text x="126" y="66.8">4k7</text>
<text x="132.3" y="66.8">4k7</text>
<text x="22.6" y="77.6">ABS25-32.768KHZ</text>
<text x="62.7" y="74.5">PC6</text>
<text x="62.7" y="77.1">PC7</text>
<text x="76" y="77.1">PA12/PA10</text>
<text x="77.2" y="74.5">PA11/PA9</text>
<text x="36.6" y="81.6">Y1</text>
<text x="62.7" y="79.6">PC13</text>
<text x="62.7" y="82.1">PC14</text>
<text x="82.1" y="79.6">PA13</text>
<text x="82.1" y="82.1">PA14</text>
<text x="132.6" y="78.8">GND</text>
<text x="22.2" y="89.8">C1</text>
<text x="42.4" y="89.8">C3</text>
<text x="62.7" y="84.7">PC15</text>
<text x="82.1" y="84.7">PA15</text>
<text x="83.2" y="89.8">PB0</text>
<text x="173.3" y="84.7">VDD</text>
<text x="177.2" y="87.2">AP7361C-33ER-13</text>
<text x="185.3" y="84.7">U2</text>
<text x="197.4" y="88.2">TP23</text>
<text x="204.4" y="84.7">+3V3</text>
<text x="224.1" y="84.7">VDD</text>
<text x="228.6" y="86.9">HV Power</text>
<text x="239" y="86.9">Supply</text>
<text x="254" y="86">HT</text>
<text x="22.3" y="92.3">6p</text>
<text x="42.4" y="92.3">6p</text>
<text x="83.2" y="92.3">PB1</text>
<text x="83.2" y="94.8">PB2</text>
<text x="171.3" y="94.8">C6</text>
<text x="182.1" y="91">VI</text>
<text x="187.6" y="94.7" transform="rotate(-90 187.6 94.7)">GND</text>
<text x="188.6" y="91">VO</text>
<text x="200.2" y="94.8">C7</text>
<text x="208.3" y="94.8">C8</text>
<text x="230" y="92.3">Vin</text>
<text x="247" y="92.3">Vout</text>
<text x="21.8" y="97.9">GND</text>
<text x="29.2" y="97.6">GND</text>
<text x="35.6" y="97.6">GND</text>
<text x="83.2" y="97.4">PB3</text>
<text x="83.2" y="99.9">PB4</text>
<text x="170.2" y="97.4">10u</text>
<text x="200.2" y="97.4">22u</text>
<text x="208.3" y="97.4">100n</text>
<text x="230" y="97.4">~{EN}</text>
<text x="83.2" y="102.5">PB5</text>
<text x="83.2" y="105">PB6</text>
<text x="83.2" y="107.5">PB7</text>
<text x="182.4" y="104.5">GND</text>
<text x="83.2" y="110.1">PB8</text>
<text x="83.2" y="112.6">PB9</text>
<text x="82" y="115.2">PB10</text>
<text x="82" y="117.7">PB11</text>
<text x="191.8" y="117.7">GND</text>
<text x="191.8" y="115.2">H100</text>
<text x="203.2" y="117.7">GND</text>
<text x="203.2" y="115.2">H1</text>
<text x="82" y="120.2">PB12</text>
<text x="82" y="122.8">PB13</text>
<text x="82" y="125.3">PB14</text>
<text x="189.2" y="125.6">GND</text>
<text x="200.4" y="125.8">GND</text>
<text x="75.8" y="131.6" transform="rotate(-90 75.8 131.6)">VSS</text>
<text x="82" y="127.9">PB15</text>
<text x="140.9" y="129.1">+3V3</text>
<text x="242.6" y="129.9">TP22</text>
<text x="260.2" y="126.6">+3V3</text>
<text x="266.1" y="126.6">VDD</text>
<text x="77.1" y="135.5">U1</text>
<text x="202.6" y="136.8">J6</text>
<text x="231.4" y="136.2">LED_red</text>
<text x="235.5" y="134.2">D1</text>
<text x="252.7" y="136.7">LED_red</text>
<text x="257.7" y="134.1">D3</text>
<text x="270.5" y="134.1">D2</text>
<text x="270.5" y="136.7">LED_red</text>
<text x="72.9" y="143.1">GND</text>
<text x="77.1" y="138">STM32G051C8T3</text>
<text x="137.2" y="140.8">R10</text>
<text x="137.4" y="142.6">4k7</text>
<text x="145.1" y="142.9" transform="rotate(-90 145.1 142.9)">R11</text>
<text x="148.9" y="142.9" transform="rotate(-90 148.9 142.9)">R12</text>
<text x="151.6" y="142">SW_Minus</text>
<text x="154.2" y="140.1">SW2</text>
<text x="201.6" y="139.3">Prog</text>
<text x="235.5" y="140.6">R6</text>
<text x="235.5" y="143.1">4k7</text>
<text x="257.3" y="140.9">R16</text>
<text x="258.1" y="143.1">2k</text>
<text x="270.5" y="143.1">4k7</text>
<text x="270.5" y="140.6">R15</text>
<text x="128.9" y="149.5">C11</text>
<text x="137.1" y="149.2">R7</text>
<text x="154.2" y="148.6">SW3</text>
<text x="208.4" y="148.4">+3V3</text>
<text x="127.9" y="152">100n</text>
<text x="136.6" y="151.7">4k7</text>
<text x="151.9" y="150.9">SW_Menu</text>
<text x="193.5" y="154.5">GND</text>
<text x="200.6" y="154.5">C12</text>
<text x="239.3" y="150.7">GND</text>
<text x="260.9" y="150.7">GND GND</text>
<text x="125.3" y="160.9">100n</text>
<text x="126.4" y="158.3">C10</text>
<text x="136.6" y="160.6">4k7</text>
<text x="137.1" y="158.1">R8</text>
<text x="152.2" y="159.8">SW_Plus</text>
<text x="154.2" y="157.5">SW4</text>
<text x="200.7" y="157.1">10u</text>
<text x="137.1" y="167">R9</text>
<text x="205" y="164.7">GND</text>
<text x="122.8" y="171">100n</text>
<text x="125.1" y="168.5">C9</text>
<text x="136.6" y="169.5">4k7</text>
<text x="160.7" y="171.6">GND</text>
<text x="129.8" y="178.2">GND</text>
</g>
<g font-size="1.8" fill="#a90000">
<text x="205.7" y="20.1">1</text>
<text x="205.7" y="22.6">2</text>
<text x="245.1" y="23.9">A4</text>
<text x="179" y="29">1</text>
<text x="245.1" y="29">A5</text>
<text x="179" y="31.5">2</text>
<text x="179" y="34">3</text>
<text x="205.7" y="34">1</text>
<text x="245" y="31.5">B5</text>
<text x="113" y="37.8">1</text>
<text x="113" y="40.4">2</text>
<text x="179" y="36.6">4</text>
<text x="179" y="39.1">5</text>
<text x="179" y="41.7">6</text>
<text x="205.7" y="36.6">2</text>
<text x="245" y="39.1">B7</text>
<text x="245.1" y="36.6">A7</text>
<text x="245.1" y="41.7">A6</text>
<text x="60.3" y="45.5">5</text>
<text x="74.7" y="42.6" transform="rotate(-90 74.7 42.6)">4</text>
<text x="77.2" y="42.6" transform="rotate(-90 77.2 42.6)">6</text>
<text x="87.6" y="45.5">11</text>
<text x="113" y="42.9">3</text>
<text x="113" y="45.5">4</text>
<text x="179" y="44.2">7</text>
<text x="179" y="46.7">8</text>
<text x="205.7" y="46.7">1</text>
<text x="245" y="44.2">B6</text>
<text x="60.3" y="50.5">8</text>
<text x="60.3" y="53.1">9</text>
<text x="87.6" y="48">12</text>
<text x="87.6" y="50.5">13</text>
<text x="87.6" y="53.1">14</text>
<text x="113" y="48">5</text>
<text x="113" y="50.5">6</text>
<text x="113" y="53.1">7</text>
<text x="178.4" y="51.8">10</text>
<text x="179" y="49.3">9</text>
<text x="205.7" y="49.3">2</text>
<text x="245.1" y="51.8">A8</text>
<text x="59.6" y="55.6">10</text>
<text x="87.6" y="55.6">15</text>
<text x="87.6" y="58.2">16</text>
<text x="113" y="55.6">8</text>
<text x="178.4" y="54.4">11</text>
<text x="178.4" y="56.9">12</text>
<text x="178.4" y="59.4">13</text>
<text x="245" y="54.4">B8</text>
<text x="46.9" y="60.7">1</text>
<text x="46.9" y="63.2">2</text>
<text x="46.9" y="65.8">3</text>
<text x="59.6" y="60.7">38</text>
<text x="59.6" y="63.2">39</text>
<text x="59.6" y="65.8">40</text>
<text x="87.6" y="60.7">17</text>
<text x="87.6" y="63.2">18</text>
<text x="87.6" y="65.8">28</text>
<text x="139.6" y="65.8">1</text>
<text x="178.4" y="62">14</text>
<text x="178.4" y="64.5">15</text>
<text x="206.9" y="62">1</text>
<text x="206.9" y="64.5">2</text>
<text x="258.8" y="60.9" transform="rotate(-90 258.8 60.9)">A1</text>
<text x="266.4" y="61" transform="rotate(-90 266.4 61)">S1</text>
<text x="46.9" y="68.3">4</text>
<text x="59.6" y="68.3">41</text>
<text x="87.6" y="68.3">29</text>
<text x="87.6" y="70.9">32</text>
<text x="139.6" y="68.3">2</text>
<text x="139.6" y="70.9">3</text>
<text x="178.4" y="67.1">16</text>
<text x="59.6" y="73.4">30</text>
<text x="59.6" y="75.9">31</text>
<text x="87.6" y="73.4">33</text>
<text x="87.6" y="75.9">34</text>
<text x="139.6" y="73.4">4</text>
<text x="60.3" y="78.5">1</text>
<text x="60.3" y="81">2</text>
<text x="60.3" y="83.6">3</text>
<text x="87.6" y="78.5">35</text>
<text x="87.6" y="81">36</text>
<text x="87.6" y="83.6">37</text>
<text x="87.6" y="88.6">19</text>
<text x="179.6" y="89.9">3</text>
<text x="192.3" y="89.9">2</text>
<text x="87.6" y="91.2">20</text>
<text x="87.6" y="93.7">21</text>
<text x="87.6" y="96.3">42</text>
<text x="87.6" y="98.8">43</text>
<text x="87.6" y="101.3">44</text>
<text x="186.4" y="97.2" transform="rotate(-90 186.4 97.2)">1</text>
<text x="87.6" y="103.9">45</text>
<text x="87.6" y="106.4">46</text>
<text x="87.6" y="109">47</text>
<text x="87.6" y="111.5">48</text>
<text x="87.6" y="114">22</text>
<text x="87.6" y="116.6">23</text>
<text x="87.6" y="119.1">24</text>
<text x="87.6" y="121.7">25</text>
<text x="87.6" y="124.2">26</text>
<text x="87.6" y="126.7">27</text>
<text x="74.7" y="134.1" transform="rotate(-90 74.7 134.1)">7</text>
<text x="200.6" y="140.7">1</text>
<text x="200.6" y="143.3">2</text>
<text x="200.6" y="145.8">3</text>
<text x="200.6" y="148.3">4</text>
</g>
<g font-size="1.8" fill="#0f0f0f">
<text x="166.4" y="28.9">CO3_3</text>
<text x="67.3" y="31.5">Vbat</text>
<text x="166.4" y="34">CO3_1</text>
<text x="166.4" y="31.5">CO3_2</text>
<text x="166.4" y="36.6">CO3_0</text>
<text x="166.4" y="39.1">CO2_3</text>
<text x="166.4" y="41.6">CO2_2</text>
<text x="97.8" y="48">PA1</text>
<text x="98.9" y="45.5">~{EN}</text>
<text x="106.7" y="48">PF1</text>
<text x="106.7" y="42.9">PF0</text>
<text x="166.4" y="44.2">CO2_1</text>
<text x="166.4" y="46.7">CO2_0</text>
<text x="49.5" y="50.5">PF0</text>
<text x="49.5" y="53.1">PF1</text>
<text x="97.8" y="50.5">PA2</text>
<text x="97.8" y="53.1">PA3</text>
<text x="166.4" y="49.3">CO1_3</text>
<text x="166.4" y="51.8">CO1_2</text>
<text x="49.5" y="55.6">NRST</text>
<text x="91.8" y="58.2">btn_minus</text>
<text x="97.8" y="55.6">PA4</text>
<text x="166.4" y="56.9">CO1_0</text>
<text x="166.4" y="59.4">CO0_3</text>
<text x="166.4" y="54.3">CO1_1</text>
<text x="49.5" y="65.8">id_bit0</text>
<text x="49.5" y="63.2">PD1</text>
<text x="49.5" y="60.7">PD0</text>
<text x="92.3" y="60.7">btn_menu</text>
<text x="93.4" y="63.2">btn_plus</text>
<text x="166.4" y="62">CO0_2</text>
<text x="166.4" y="64.5">CO0_1</text>
<text x="198.1" y="62">LED_2</text>
<text x="198.1" y="64.5">LED_1</text>
<text x="49.5" y="68.3">id_bit1</text>
<text x="132.1" y="70.9">SDA</text>
<text x="132.2" y="68.3">SCL</text>
<text x="166.4" y="67">CO0_0</text>
<text x="53.9" y="76.8">TP1</text>
<text x="95.8" y="75.9">LED_2</text>
<text x="95.8" y="73.4">LED_1</text>
<text x="49.5" y="78.5">out_1hz</text>
<text x="94.7" y="83.6">LED_on</text>
<text x="95.2" y="81">SWCLK</text>
<text x="95.5" y="78.5">SWDIO</text>
<text x="92.9" y="88.6">CO1_3</text>
<text x="92.9" y="91.2">CO1_2</text>
<text x="92.9" y="93.7">CO1_1</text>
<text x="92.9" y="101.3">CO2_3</text>
<text x="92.9" y="96.3">CO2_1</text>
<text x="92.9" y="98.8">CO2_2</text>
<text x="224.8" y="96.3">~{EN}</text>
<text x="92.9" y="103.9">CO3_0</text>
<text x="92.9" y="106.4">CO3_1</text>
<text x="92.9" y="111.5">CO3_3</text>
<text x="92.9" y="109">CO3_2</text>
<text x="92.9" y="114">CO1_0</text>
<text x="92.9" y="116.6">CO0_3</text>
<text x="92.9" y="119.1">CO0_2</text>
<text x="92.9" y="124.2">CO0_0</text>
<text x="92.9" y="121.7">CO0_1</text>
<text x="92.9" y="126.7">CO2_0</text>
<text x="233.7" y="130.5">LED_on</text>
<text x="191.8" y="140.7">SWCLK</text>
<text x="191.8" y="143.2">SWDIO</text>
<text x="118.1" y="145.8">btn_minus</text>
<text x="118.1" y="154.7">btn_menu</text>
<text x="118.1" y="163.6">btn_plus</text>
</g>
<g font-size="1.8" fill="#725600">
<text x="228.6" y="101.4">Datei:</text>
<text x="235.2" y="101.4">psu.kicad_sch</text>
</g>
<g font-size="1.1" fill="#a90000">
<text x="31.6" y="82.3">3</text>
<text x="34" y="81.2" transform="rotate(-90 34 81.2)">4</text>
<text x="36" y="82.3">2</text>
<text x="34" y="85" transform="rotate(-90 34 85)">1</text>
</g>
</svg>
